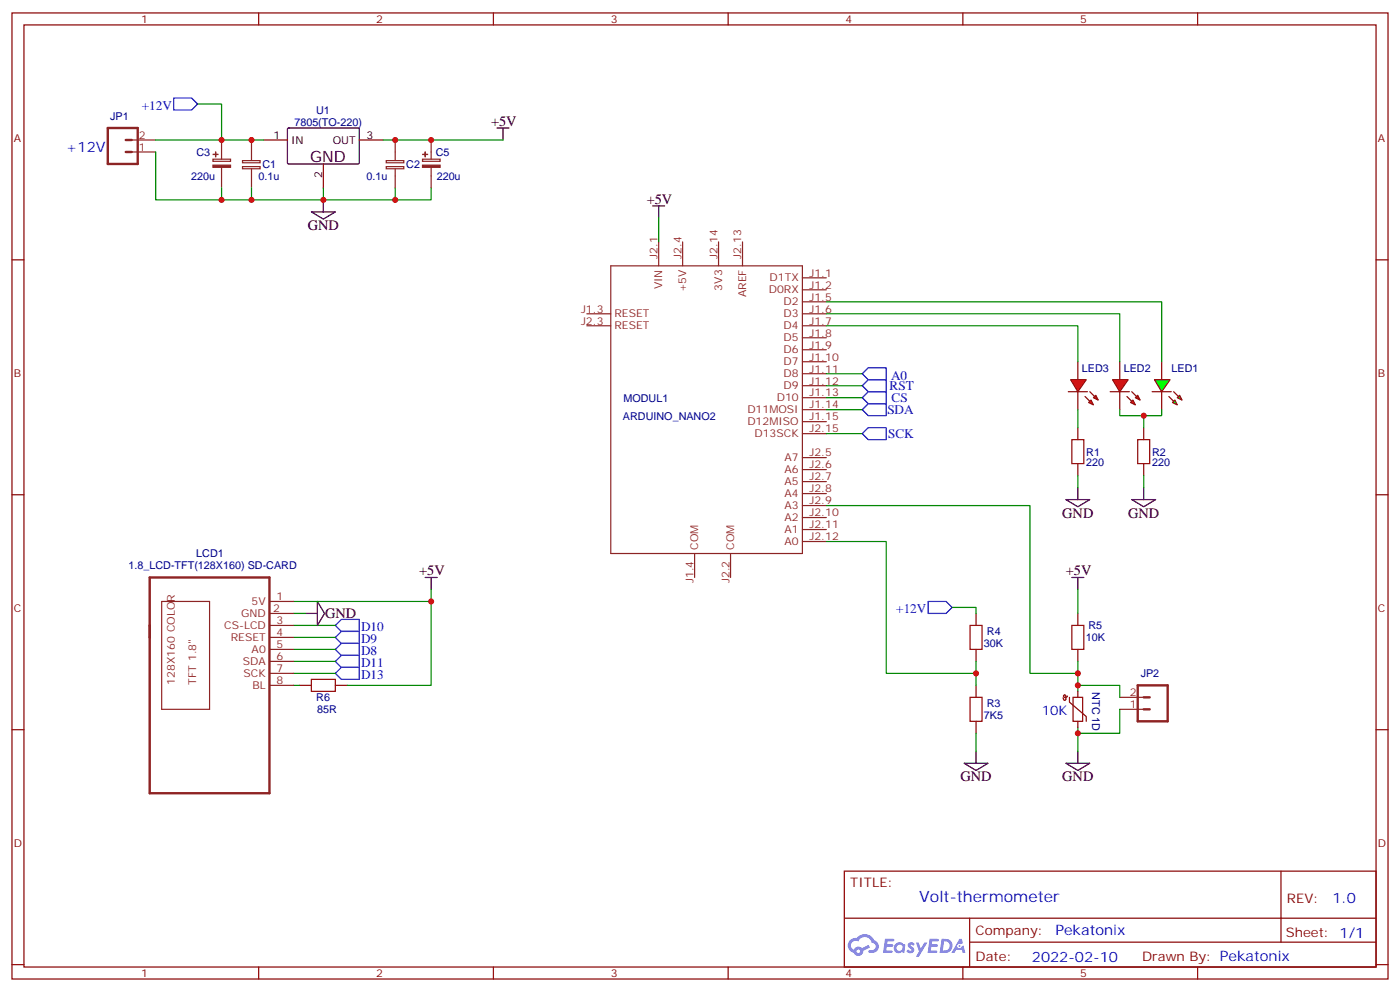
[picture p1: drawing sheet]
<svg xmlns="http://www.w3.org/2000/svg" width="412mm" height="292mm" viewBox="0 0 412 292" stroke-linecap="round" stroke-linejoin="round" font-family="sans-serif">
<g fill="none" stroke="#870000" stroke-width=".35">
<path d="M3.5 3.8h405.4v284.3h-405.4zM7.1 7.3h398.2v277.3h-398.2zM76.2 3.8v3.5M145.3 3.8v3.5M214.5 3.8v3.5M283.6 3.8v3.5M352.8 3.8v3.5M3.5 76.5h3.6M405.3 76.5h3.6M3.5 145.6h3.6M405.3 145.6h3.6M3.5 214.8h3.6"/>
<path d="M405.3 214.8h3.6M248.7 256.4h156.6v28.2h-156.6zM377.3 256.4v20.9M248.7 270.2h156.5M285.6 277.3h119.6M285.6 270.2v14.2M3.5 283.9h3.6M76.2 284.6v3.5M145.3 284.6v3.5M214.5 284.6v3.5M283.6 284.6v3.5M352.8 284.6v3.5"/>
<path d="M405.3 283.9h3.6"/>
</g>
<g fill="#5487ff">
<path d="M267.7 277.6a1.22 1.22 0 0 1 1.7 .2l-.4 .6a.47 .47 0 0 0-.3-.4 .47 .47 0 0 0-.5 .2l.1 .2a1.14 1.14 0 0 1 .8 1.8 1.14 1.14 0 0 1-1.9 0l-.2-.2 .5-.6 .7 .5a.29 .29 0 0 0 .3-.3 .29 .29 0 0 0-.2-.3 1.04 1.04 0 0 1-.6-1.7z"/>
<path d="M260.7 276.3h2.4l.3 .2-.2 .5-1.8 .1-.1 .8h1.5l.3 .4-.3 .4h-1.6l-.2 1.1h1.7l.2 .3-.2 .3-2.6 .1z"/>
<path d="M273.8 276.3h2.4l.3 .2-.1 .5-1.8 .1-.2 .8h1.6l.3 .4-.4 .4h-1.6l-.1 1.1h1.7l.2 .3-.2 .3-2.6 .1z"/>
<path d="M282.6 276.3h.7l.3 1.3-.6 .3a.69 .69 0 0 0-1 .3 .69 .69 0 0 0 .4 .9 .69 .69 0 0 0 .9-.6l.5-.2 .6 2.2h-.8l-.2-.9h-1.8l-.5 .9h-.8z"/>
<path d="M269.8 277.4h.8l.6 1.8 1.1-1.8h.9l-2.6 4.2h-.8l.9-1.5z"/>
<path d="M277.4 276.3l-.6 4.2h1.3a2.11 2.11 0 0 0 2.5-2.1 2.11 2.11 0 0 0-2.5-2.1zM278.1 277.1a1.39 1.39 0 0 1 1.7 1.4 1.39 1.39 0 0 1-1.8 1.3h-.3z"/>
<path d="M263.7 277.9a1.54 1.54 0 0 0-.1 2.2 1.54 1.54 0 0 0 2.2 .1l.6 .3 .3-2.3-.2-.3h-.4a1.49 1.49 0 0 0-2.4 0zM264 278.9a.94 .94 0 0 1 1.8 0 .94 .94 0 0 1-1.8 0z"/>
<path d="M250.4 276.7a2.18 2.18 0 0 0 1.1 3.7 1.44 1.44 0 0 0 1.6 .9 1.44 1.44 0 0 0 1.2-1.4l2-1.1-.5-.7-1.9 1a1.47 1.47 0 0 0-2.4 .4 1.39 1.39 0 0 1-.7-1.9 1.39 1.39 0 0 1 2-.5 2.12 2.12 0 0 1 2.2-1.3 2.12 2.12 0 0 1 1.9 1.7 1.14 1.14 0 0 1 1.1 1.4 1.14 1.14 0 0 1-1.7 .7 .43 .43 0 0 0-.5 .4 .43 .43 0 0 0 .4 .5 1.98 1.98 0 0 0 2.5-1.2 1.98 1.98 0 0 0-1.2-2.6 3.1 3.1 0 0 0-5.3-.6l-.9 .1zM252.3 280a.55 .55 0 0 1 1.1 0 .55 .55 0 0 1-1.1 0z"/>
<circle cx="282.6" cy="278.4" r=".26"/>
</g>
<path d="M84.7 37.9l.3-.2h20.7l.1 .3v10.1l-.3 .2-20.7-.1-.1-.3zM146.4 37.7h3.5M148.2 37.7v3.5M95.2 58.8v3.6M91.7 62.4h7.1l-3.6 2.1zM192.3 60.6h3.5M194 60.6v3.5" fill="none" stroke="#000" stroke-width=".35"/>
<path d="M77.6 41.2h7.1M95.2 48.3v7M105.8 41.2h7.1" fill="none" stroke="#870000" stroke-width=".35"/>
<g fill="none" stroke="#8c2424" stroke-width=".35">
<path d="M62.7 46.8h5.2v.7h-5.2zM65.3 41.2v5.6M65.3 49.3v6M71.4 47.3h5.2v.6h-5.2zM71.4 49h5.2v.7h-5.2zM74.1 41.2v6M74.1 49.7v5.6M113.8 47.3h5.2v.6h-5.2zM113.8 49h5.2v.7h-5.2zM116.4 41.2v6M116.4 49.7v5.6M124.5 46.8h5.1v.7h-5.1z"/>
<path d="M127 41.2v5.6M127 49.3v6M179.9 78.2h56.5v84.7h-56.5zM194 71.2v7M201.1 71.2v7M211.7 71.2v7M218.7 71.2v7M172.9 92.4h7M172.9 95.9h7M236.4 81.8h7M236.4 85.3h7M236.4 92.4h7"/>
<path d="M236.4 88.8h7M236.4 95.9h7M236.4 99.4h7M236.4 102.9h7M236.4 106.5h7M236.4 110h7M236.4 113.5h7M236.4 117.1h7M236.4 120.6h7M236.4 124.1h7M236.4 134.7h7M236.4 138.2h7"/>
<path d="M236.4 127.6h7M236.4 141.7h7M236.4 145.3h7M236.4 148.8h7M236.4 152.3h7M236.4 155.9h7M236.4 159.4h7M204.6 162.9v7.1M215.2 162.9v7.1"/>
</g>
<g fill="#8c2424" stroke="#8c2424" stroke-width=".35">
<path d="M62.7 48.6h5.2v.6h-5.2z"/>
<path d="M62.8 45.4l1.4 .1z"/>
<path d="M63.5 44.7v1.4z"/>
<path d="M124.5 48.6h5.1v.6h-5.1z"/>
<path d="M124.5 45.4l1.4 .1z"/>
<path d="M125.2 44.7l.1 1.4z"/>
</g>
<path d="M65.3 55.3v3.5h61.7v-3.5M74.1 55.3v3.5M95.2 55.3v3.5M112.9 41.2h35.3M116.4 55.3v3.5M194 64.1v7.1M243.4 110h10.6M243.4 113.5h10.6M243.4 117.1h10.6M243.4 120.6h10.6M243.4 127.6h10.6" fill="none" stroke="#008700" stroke-width=".35"/>
<path d="M255.8 118.8h5.3v3.5h-5.3l-1.8-1.7zM255.8 115.3h5.3v3.5h-5.3l-1.8-1.7zM255.8 111.8h5.3v3.5h-5.3l-1.8-1.8zM255.8 108.2h5.3v3.6h-5.3l-1.8-1.8zM255.8 125.9h5.3v3.5h-5.3l-1.8-1.8z" fill="none" stroke="#00f" stroke-width=".35"/>
<g fill="#f00" stroke="#870000" stroke-width=".35">
<path d="M327.7 111.8h4.6l-2.5 3.5z"/>
<path d="M327 115.3h5.7z"/>
</g>
<g fill="#870000" stroke="#870000" stroke-width=".35">
<path d="M333.4 115.3l1.4 1.4z"/>
<path d="M332 116.7l1.4 1.4z"/>
</g>
<g fill="#f00" stroke="#870000" stroke-width=".35">
<path d="M334.4 117.1l.7-.8 .7 1.5z"/>
<path d="M333 118.5l.7-.7 .7 1.4z"/>
</g>
<path d="M329.8 106.5v5.3M329.8 115.3v5.3" fill="none" stroke="#870000" stroke-width=".35"/>
<g fill="#f00" stroke="#870000" stroke-width=".35">
<path d="M315.4 111.8h4.6l-2.5 3.5z"/>
<path d="M314.7 115.3h5.6z"/>
</g>
<g fill="#870000" stroke="#870000" stroke-width=".35">
<path d="M321 115.3l1.4 1.4z"/>
<path d="M319.6 116.7l1.4 1.4z"/>
</g>
<g fill="#f00" stroke="#870000" stroke-width=".35">
<path d="M322.8 116.3l.7 1.5-1.4-.7z"/>
<path d="M320.7 118.5l.7-.7 .7 1.4z"/>
</g>
<path d="M317.5 106.5v5.3M317.5 115.3v5.3M342.2 106.5v5.3M342.2 115.3v5.3" fill="none" stroke="#870000" stroke-width=".35"/>
<g fill="#0f0" stroke="#870000" stroke-width=".35">
<path d="M345.4 118.5l.7-.7 .7 1.4z"/>
<path d="M346.8 117.1l.7-.8 .7 1.5z"/>
</g>
<g fill="#870000" stroke="#870000" stroke-width=".35">
<path d="M344.3 116.7l1.4 1.4z"/>
<path d="M345.7 115.3l1.4 1.4z"/>
</g>
<path d="M339.4 115.3h5.6z" fill="#f00" stroke="#870000" stroke-width=".35"/>
<path d="M340.1 111.8h4.6l-2.5 3.5z" fill="#0f0" stroke="#870000" stroke-width=".35"/>
<path d="M315.7 129.4h3.6v7.1h-3.6zM335.1 129.4h3.6v7.1h-3.6zM91.7 200h7.1v3.5h-7.1zM285.8 184.1h3.5v7h-3.5zM315.7 184.1h3.6v7h-3.6zM285.8 205.2h3.5v7.1h-3.5z" fill="none" stroke="#a10000" stroke-width=".35"/>
<path d="M317.5 125.9v3.5M317.5 136.5v3.5M336.9 125.9v3.5M336.9 136.5v3.5M287.5 180.6v3.5M287.5 191.1v3.6M317.5 180.6v3.5M317.5 191.1v3.6M88.2 201.7h3.5M98.8 201.7h3.5M287.5 201.7v3.5M287.5 212.3v3.5" fill="none" stroke="#870000" stroke-width=".35"/>
<g fill="none" stroke="#008700" stroke-width=".35">
<path d="M58.2 30.6h7.1v10.6M45.9 41.2h31.7M45.9 44.7v14.1h19.4M243.4 95.9h74.1v10.6M243.4 92.4h86.4v14.1M243.4 88.8h98.8v17.7M317.5 120.6v5.3M317.5 140v3.5M329.8 120.6v1.7h12.4v-1.7M336.9 122.3v3.6M336.9 140v3.5M243.4 159.4h17.7v38.8h26.4"/>
<path d="M243.4 148.8h60v49.4h14.1M127 173.5v3.5h-40.6M127 177v24.7h-24.7M280.5 178.8h7v1.8M317.5 173.5v7.1M86.4 198.2h12.4M86.4 194.7h12.4M86.4 191.1h12.4M86.4 187.6h12.4M86.4 184.1h12.4M86.4 180.6h3.6M287.5 194.7v7"/>
<path d="M317.5 194.7v8.8M86.4 201.7h1.8M287.5 215.8v5.3M317.5 201.7h12.3v3.5M317.5 214.1v7M329.8 208.8v7h-12.3"/>
</g>
<g fill="none" stroke="#000" stroke-width=".35">
<path d="M314 147h7l-3.5 2.2zM317.5 143.5v3.5M333.4 147h7l-3.5 2.2zM336.9 143.5v3.5M93.5 177l2.1 3.6-2.1 3.5zM125.2 170h3.6M127 170v3.5M315.7 170h3.6M317.5 170v3.5M90 180.6h3.5M284 224.6h7l-3.5 2.2zM287.5 221.1v3.5"/>
<path d="M314 224.6h7l-3.5 2.2zM317.5 221.1v3.5"/>
</g>
<path d="M31.7 37.7h8.9v10.6h-8.9zM37 41.2h1.8M37 44.7h1.8M44.1 170h35.3v63.5h-35.3zM335.1 201.7h8.9v10.6h-8.9zM336.9 205.2h1.8M336.9 208.8h1.8" fill="none" stroke="#8c2424" stroke-width=".71"/>
<g fill="none" stroke="#8c2424" stroke-width=".35">
<path d="M38.8 44.7h7.1M38.8 41.2h7.1M47.6 177h14.1v31.8h-14.1zM79.4 177h7M79.4 198.2h7M79.4 184.1h7M79.4 187.6h7M79.4 180.6h7M79.4 191.1h7M79.4 194.7h7M79.4 201.7h7M329.8 208.8h7.1"/>
<path d="M329.8 205.2h7.1"/>
</g>
<path d="M51.2 28.9h5.2l1.8 1.7-1.8 1.8h-5.2zM273.4 177h5.3l1.8 1.8-1.8 1.8h-5.3zM98.8 184.1l1.7-1.8h5.3v3.5h-5.3zM100.5 185.8h5.3v3.6h-5.3l-1.7-1.8zM100.5 189.4h5.3v3.5h-5.3l-1.7-1.8zM100.5 192.9h5.3v3.5h-5.3l-1.7-1.7zM100.5 196.4h5.3v3.6h-5.3l-1.7-1.8z" fill="none" stroke="#00f" stroke-width=".35"/>
<path d="M314.5 204.9a.54 .54 0 0 1-.7 .4 .54 .54 0 0 1-.4-.7l.5 .1v1.3l-.5 .1-.3-.7M315 205.2v1.5l5 4.2v1.4M316.1 205.2h2.8v7.1h-2.8zM317.5 203.5v1.7M317.5 212.3v1.8" fill="none" stroke="#850000" stroke-width=".35"/>
<g fill="#c00">
<circle cx="116.4" cy="41.2" r=".88"/>
<circle cx="127" cy="41.2" r=".88"/>
<circle cx="74.1" cy="58.8" r=".88"/>
<circle cx="95.3" cy="58.8" r=".88"/>
<circle cx="116.4" cy="58.8" r=".88"/>
<circle cx="336.9" cy="122.3" r=".88"/>
<circle cx="65.3" cy="41.2" r=".88"/>
<circle cx="74.1" cy="41.2" r=".88"/>
<circle cx="65.3" cy="58.8" r=".88"/>
<circle cx="317.5" cy="201.7" r=".88"/>
<circle cx="317.5" cy="215.8" r=".88"/>
<circle cx="287.5" cy="198.2" r=".88"/>
<circle cx="317.5" cy="198.2" r=".88"/>
<circle cx="127" cy="177" r=".88"/>
</g>
<text font-size="4.6" x="91.4" y="47.6">GND</text>
<text font-size="4.6" fill="#00f" x="270.8" y="265.4">Volt-thermometer</text>
<g font-size="4.2">
<text x="144.6" y="37">+5V</text>
<text x="190.5" y="59.9">+5V</text>
<text x="90.7" y="67.7">GND</text>
<text x="312.9" y="152.3">GND</text>
<text x="332.3" y="152.3">GND</text>
<text x="123.5" y="169.3">+5V</text>
<text x="314" y="169.3">+5V</text>
<text x="95.8" y="181.9">GND</text>
<text x="282.9" y="229.9">GND</text>
<text x="312.9" y="229.9">GND</text>
</g>
<g font-size="4.2" fill="#00f">
<text x="19.4" y="44.7">+12V</text>
<text x="392.5" y="265.7">1.0</text>
<text x="310.9" y="275.2">Pekatonix</text>
<text x="304" y="283">2022-02-10</text>
</g>
<g font-size="3.9" fill="#00f">
<text x="41.8" y="32.4">+12V</text>
<text x="262.5" y="111.8">A0</text>
<text x="262" y="114.8">RST</text>
<text x="262.6" y="118.3">CS</text>
<text x="261.4" y="121.8">SDA</text>
<text x="261.6" y="128.9">SCK</text>
<text x="106.4" y="185.8">D10</text>
<text x="264" y="180.6">+12V</text>
<text x="106.4" y="189.4">D9</text>
<text x="106.4" y="192.9">D8</text>
<text x="106.4" y="196.4">D11</text>
<text x="106.4" y="200">D13</text>
<text x="306.9" y="210.5">10K</text>
</g>
<g font-size="3.9" fill="#800">
<text x="250.5" y="261">TITLE:</text>
<text x="379.1" y="265.7">REV:</text>
<text x="287.4" y="275.2">Company:</text>
<text x="378.7" y="275.8">Sheet: 1/1</text>
<text x="287.4" y="282.9">Date:</text>
<text x="336.4" y="282.9">Drawn By: Pekatonix</text>
</g>
<g font-size="3.2" fill="#800">
<text x="41.6" y="6.8">1</text>
<text x="110.8" y="6.8">2</text>
<text x="179.9" y="6.8">3</text>
<text x="249.1" y="6.8">4</text>
<text x="318.2" y="6.8">5</text>
<text x="4.1" y="41.9">A</text>
<text x="405.9" y="41.9">A</text>
<text x="4.1" y="111.1">B</text>
<text x="405.9" y="111.1">B</text>
<text x="4.1" y="180.2">C</text>
<text x="405.9" y="180.2">C</text>
<text x="4.1" y="249.3">D</text>
<text x="405.9" y="249.3">D</text>
<text x="41.6" y="287.6">1</text>
<text x="110.8" y="287.6">2</text>
<text x="179.9" y="287.6">3</text>
<text x="249.1" y="287.6">4</text>
<text x="318.2" y="287.6">5</text>
</g>
<g font-size="3.2" fill="#000080">
<text x="32.4" y="35.3">JP1</text>
<text x="93.1" y="33.6">U1</text>
<text x="86.7" y="37.1">7805(TO-220)</text>
<text x="57.9" y="45.9">C3</text>
<text x="128.4" y="45.9">C5</text>
<text x="56.3" y="52.9">220u</text>
<text x="76.2" y="52.9">0.1u</text>
<text x="77.3" y="49.4">C1</text>
<text x="107.9" y="52.9">0.1u</text>
<text x="119.7" y="49.4">C2</text>
<text x="128.6" y="52.9">220u</text>
<text x="318.7" y="109.4">LED3</text>
<text x="331" y="109.4">LED2</text>
<text x="345.1" y="109.4">LED1</text>
<text x="183.6" y="118.2">MODUL1</text>
<text x="183.5" y="123.5">ARDUINO_NANO2</text>
<text x="320" y="137.2">220</text>
<text x="320" y="134.1">R1</text>
<text x="339.4" y="137.2">220</text>
<text x="339.4" y="134.1">R2</text>
<text x="37.9" y="167.6">1.8_LCD-TFT(128X160) SD-CARD</text>
<text x="57.8" y="164">LCD1</text>
<text x="320.6" y="185.2">R5</text>
<text x="289.8" y="190.5">30K</text>
<text x="290.7" y="187">R4</text>
<text x="319.8" y="188.8">10K</text>
<text x="321.7" y="203.7" transform="rotate(90 321.7 203.7)">NTC 1D</text>
<text x="336" y="199.3">JP2</text>
<text x="93.2" y="206.4">R6</text>
<text x="93.5" y="209.9">85R</text>
<text x="290.7" y="208.2">R3</text>
<text x="289.8" y="211.7">7K5</text>
</g>
<g font-size="3.2" fill="#8d2323">
<text x="40.9" y="40.9">2</text>
<text x="40.9" y="44.4">1</text>
<text x="193.7" y="76.1" transform="rotate(-90 193.7 76.1)">J2.1</text>
<text x="200.7" y="76.1" transform="rotate(-90 200.7 76.1)">J2.4</text>
<text x="211.3" y="76.1" transform="rotate(-90 211.3 76.1)">J2.14</text>
<text x="218.4" y="76.1" transform="rotate(-90 218.4 76.1)">J2.13</text>
<text x="226.7" y="82.8">D1TX</text>
<text x="238.5" y="81.4">J1.1</text>
<text x="195.1" y="85.2" transform="rotate(-90 195.1 85.2)">VIN</text>
<text x="202.1" y="86.1" transform="rotate(-90 202.1 86.1)">+5V</text>
<text x="212.7" y="85.5" transform="rotate(-90 212.7 85.5)">3V3</text>
<text x="219.8" y="87.5" transform="rotate(-90 219.8 87.5)">AREF</text>
<text x="226.5" y="86.4">D0RX</text>
<text x="230.8" y="89.9">D2</text>
<text x="238.5" y="84.9">J1.2</text>
<text x="238.5" y="88.5">J1.5</text>
<text x="171.2" y="92">J1.3</text>
<text x="171.2" y="95.5">J2.3</text>
<text x="181" y="93.4">RESET</text>
<text x="230.8" y="93.4">D3</text>
<text x="238.5" y="92">J1.6</text>
<text x="238.5" y="95.5">J1.7</text>
<text x="181" y="96.9">RESET</text>
<text x="230.8" y="96.9">D4</text>
<text x="230.8" y="100.5">D5</text>
<text x="238.5" y="99.1">J1.8</text>
<text x="230.8" y="104">D6</text>
<text x="230.8" y="107.5">D7</text>
<text x="238.5" y="102.6">J1.9</text>
<text x="238.5" y="106.1">J1.10</text>
<text x="230.8" y="111.1">D8</text>
<text x="238.5" y="109.6">J1.11</text>
<text x="238.5" y="113.2">J1.12</text>
<text x="228.8" y="118.1">D10</text>
<text x="230.8" y="114.6">D9</text>
<text x="238.5" y="116.7">J1.13</text>
<text x="220.2" y="121.6">D11MOSI</text>
<text x="220.2" y="125.2">D12MISO</text>
<text x="238.5" y="120.2">J1.14</text>
<text x="238.5" y="123.8">J1.15</text>
<text x="222.2" y="128.7">D13SCK</text>
<text x="238.5" y="127.3">J2.15</text>
<text x="231.1" y="135.7">A7</text>
<text x="238.5" y="134.3">J2.5</text>
<text x="238.5" y="137.9">J2.6</text>
<text x="231.1" y="139.3">A6</text>
<text x="231.1" y="142.8">A5</text>
<text x="238.5" y="141.4">J2.7</text>
<text x="231.1" y="146.3">A4</text>
<text x="231.1" y="149.9">A3</text>
<text x="238.5" y="144.9">J2.8</text>
<text x="238.5" y="148.4">J2.9</text>
<text x="231.1" y="153.4">A2</text>
<text x="238.5" y="152">J2.10</text>
<text x="238.5" y="155.5">J2.11</text>
<text x="205.7" y="161.9" transform="rotate(-90 205.7 161.9)">COM</text>
<text x="216.3" y="161.9" transform="rotate(-90 216.3 161.9)">COM</text>
<text x="231.1" y="156.9">A1</text>
<text x="231.1" y="160.4">A0</text>
<text x="238.5" y="159">J2.12</text>
<text x="204.3" y="171.7" transform="rotate(-90 204.3 171.7)">J1.4</text>
<text x="214.8" y="171.7" transform="rotate(-90 214.8 171.7)">J2.2</text>
<text x="74.1" y="178.1">5V</text>
<text x="81.5" y="176.7">1</text>
<text x="66.1" y="185.1">CS-LCD</text>
<text x="71" y="181.6">GND</text>
<text x="80.4" y="180.2">2</text>
<text x="81.5" y="183.7">3</text>
<text x="68" y="188.7">RESET</text>
<text x="81.5" y="187.3">4</text>
<text x="81.5" y="190.8">5</text>
<text x="71.5" y="195.7">SDA</text>
<text x="74.1" y="192.2">A0</text>
<text x="81.5" y="197.8">7</text>
<text x="81.5" y="194.3">6</text>
<text x="51.5" y="201.5" transform="rotate(-90 51.5 201.5)">128X160 COLOR</text>
<text x="57.8" y="201.5" transform="rotate(-90 57.8 201.5)">TFT 1.8&quot;</text>
<text x="71.7" y="199.2">SCK</text>
<text x="74.4" y="202.8">BL</text>
<text x="81.5" y="201.4">8</text>
<text x="332.8" y="208.4">1</text>
<text x="332.8" y="204.9">2</text>
</g>
<g font-size="3.2">
<text x="80.5" y="40.9">1</text>
<text x="107.9" y="40.9">3</text>
<text x="85.7" y="42.3">IN</text>
<text x="98" y="42.3">OUT</text>
<text x="94.9" y="52.4" transform="rotate(-90 94.9 52.4)">2</text>
</g>
</svg>
